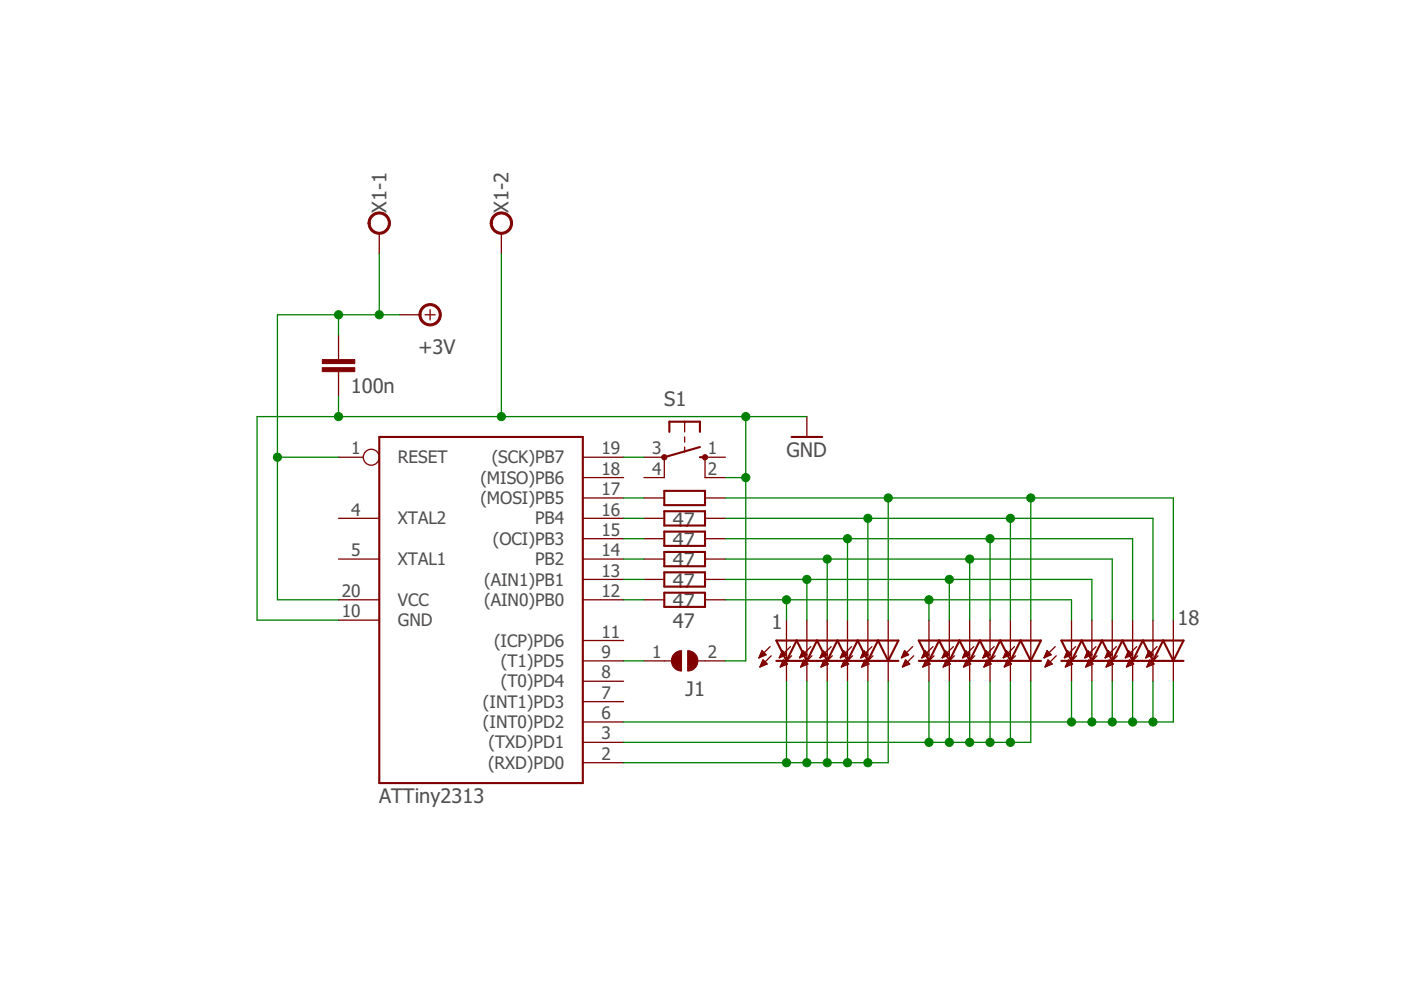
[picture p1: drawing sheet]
<svg xmlns="http://www.w3.org/2000/svg" width="297mm" height="210mm" viewBox="0 0 297 210" stroke-linecap="round" stroke-linejoin="round" font-family="sans-serif">
<g fill="none" stroke="#800000" stroke-width=".28">
<path d="M80.4 49.5v4.3M106.3 49.5v4.3M71.8 71.1v5.1M71.8 78.8v5.2M84.7 66.7h4.3M90.1 66.7h2.2M91.2 65.7v2.1M71.8 96.9h5.2M123.6 96.9h8.6M136.5 96.9h4.3v4.4h-4.3M145.2 89.4v2.2M145.2 92.6v1.1"/>
<path d="M145.2 94.8v1.1M153.8 96.9h-4.3v4.4h4.3M171.1 88.3v4.3M71.8 109.9h8.6M71.8 118.5h8.6M123.6 105.6h8.6M123.6 109.9h8.6M123.6 114.2h8.6M123.6 118.5h8.6M123.6 101.3h8.6M136.5 105.6h4.3M136.5 109.9h4.3"/>
<path d="M136.5 114.2h4.3M136.5 118.5h4.3M149.5 105.6h4.3M149.5 109.9h4.3M149.5 114.2h4.3M149.5 118.5h4.3M71.8 127.2h8.6M71.8 131.5h8.6M123.6 122.9h8.6M123.6 127.2h8.6M123.6 135.8h8.6M136.5 122.9h4.3"/>
<path d="M136.5 127.2h4.3M149.5 122.9h4.3M149.5 127.2h4.3M160.9 139.4h.1M161 139.2h.6M161.1 139h1M161.2 138.7h1.1M161.3 138.5h.8M161.4 138.3h.5M161.5 138h.1M161.6 138l.8 .8-1.5 .7zM163.3 137.1l-2.4 2.4"/>
<path d="M163.5 139l-2.4 2.4M165.2 139.4h.2M165.4 139.2h.5M165.5 139h.9M165.5 138.7h1.1M165.7 138.5h.7M165.7 138.3h.5M165.8 138h.2M165.9 138l.9 .8-1.6 .7zM166.1 139.9l.9 .9-1.6 .6zM166.8 131.5v12.9M167.6 137.1l-2.4 2.4"/>
<path d="M167.8 139l-2.4 2.4M169.6 139.4h.1M169.7 139.2h.5M169.8 139h.9M169.9 138.7h1.1M170 138.5h.8M170.1 138.3h.4M170.2 138h.1M170.2 138l.9 .8-1.6 .7zM171.1 131.5v12.9M171.9 137.1l-2.4 2.4M172.1 139l-2.3 2.4"/>
<path d="M173.9 139.4h.1M174 139.2h.5M174.1 139h.9M174.2 138.7h1.1M174.3 138.5h.8M174.4 138.3h.4M174.5 138h.1M174.5 138l.9 .8-1.5 .7zM174.7 139.9l.9 .9-1.5 .6zM175.4 131.5v12.9M176.2 137.1l-2.3 2.4M176.5 139l-2.4 2.4"/>
<path d="M178.2 139.4h.1M178.3 139.2h.5M178.4 139h1M178.5 138.7h1.1M178.6 138.5h.8M178.7 138.3h.5M178.8 138h.1M178.8 138l.9 .8-1.5 .7zM179.7 131.5v12.9M180.6 137.1l-2.4 2.4M180.8 139l-2.4 2.4M182.5 139.4h.1"/>
<path d="M182.6 139.2h.6M182.7 139h1M182.8 138.7h1.1M182.9 138.5h.8M183 138.3h.5M183.1 138h.1M183.2 138l.8 .8-1.5 .7zM183.4 139.9l.8 .9-1.5 .6zM184 131.5v12.9M184.9 137.1l-2.4 2.4M185.1 139l-2.4 2.4M188.3 131.5v12.9"/>
<path d="M191.2 139.4h.1M191.3 139.2h.5M191.3 139h1M191.5 138.7h1.1M191.5 138.5h.8M191.6 138.3h.5M191.7 138h.2M191.8 138l.8 .8-1.5 .7zM192 139.9l.9 .9-1.6 .6zM193.5 137.1l-2.4 2.4M193.7 139l-2.4 2.4M195.5 139.4h.1"/>
<path d="M195.6 139.2h.5M195.7 139h.9M195.8 138.7h1.1M195.9 138.5h.7M196 138.3h.4M196.1 138h.1M196.1 138l.9 .8-1.5 .7zM196.3 139.9l.9 .9-1.5 .6zM197 131.5v12.9M197.8 137.1l-2.3 2.4M198 139l-2.3 2.4M199.8 139.4h.1"/>
<path d="M199.9 139.2h.5M200 139h1M200.1 138.7h1.1M200.2 138.5h.8M200.3 138.3h.4M200.4 138h.1M200.4 138l.9 .8-1.5 .7zM201.3 131.5v12.9M202.1 137.1l-2.3 2.4M202.4 139l-2.4 2.4M204.1 139.4h.1M204.2 139.2h.5"/>
<path d="M204.3 139h1M204.4 138.7h1.1M204.5 138.5h.8M204.6 138.3h.5M204.7 138h.1M204.7 138l.9 .8-1.5 .7zM205 139.9l.8 .9-1.5 .6zM205.6 131.5v12.9M206.5 137.1l-2.4 2.4M206.7 139l-2.4 2.4M208.4 139.4h.1M208.5 139.2h.6"/>
<path d="M208.6 139h1M208.7 138.7h1.1M208.8 138.5h.8M208.9 138.3h.5M209 138h.1M209 138l.9 .8-1.5 .7zM209.9 131.5v12.9M210.8 137.1l-2.4 2.4M211 139l-2.4 2.4M212.7 139.4h.2M212.8 139.2h.6M212.9 139h1"/>
<path d="M213 138.7h1.1M213.1 138.5h.8M213.2 138.3h.5M213.3 138h.2M213.4 138l.8 .8-1.5 .7zM213.6 139.9l.8 .9-1.5 .6zM214.2 131.5v12.9M215.1 137.1l-2.4 2.4M215.3 139l-2.4 2.4M218.5 131.5v12.9M221.4 139.4h.1M221.5 139.2h.5"/>
<path d="M221.6 139h.9M221.7 138.7h1.1M221.8 138.5h.7M221.9 138.3h.4M222 138h.1M222 138l.9 .8-1.5 .7zM222.2 139.9l.9 .9-1.5 .6zM223.7 137.1l-2.3 2.4M223.9 139l-2.3 2.4M225.7 139.4h.1M225.8 139.2h.5M225.9 139h1"/>
<path d="M226 138.7h1.1M226.1 138.5h.8M226.2 138.3h.4M226.3 138h.1M226.3 138l.9 .8-1.5 .7zM227.2 131.5v12.9M228 137.1l-2.3 2.4M228.3 139l-2.4 2.4M230 139.4h.1M230.1 139.2h.6M230.2 139h1M230.3 138.7h1.1"/>
<path d="M230.4 138.5h.8M230.5 138.3h.4M230.6 138h.1M230.6 138l.9 .8-1.5 .7zM230.8 139.9l.9 .9-1.5 .6zM231.5 131.5v12.9M232.4 137.1l-2.4 2.4M232.6 139l-2.4 2.4M234.3 139.4h.1M234.4 139.2h.6M234.5 139h1M234.6 138.7h1.1"/>
<path d="M234.7 138.5h.8M234.8 138.3h.5M234.9 138h.1M234.9 138l.9 .8-1.5 .7zM235.8 131.5v12.9M236.7 137.1l-2.4 2.4M236.9 139l-2.4 2.4M238.7 139.4h.1M238.7 139.2h.6M238.8 139h1M238.9 138.7h1.2M239 138.5h.8"/>
<path d="M239.1 138.3h.5M239.2 138h.2M239.3 138l.8 .8-1.5 .7zM240.1 131.5v12.9M241 137.1l-2.4 2.4M241.2 139l-2.4 2.4M243 139.4h.1M243.1 139.2h.5M243.2 139h.9M243.2 138.7h1.2M243.4 138.5h.7M243.5 138.3h.4"/>
<path d="M243.5 138h.2M243.6 138l.9 .8-1.6 .7zM243.8 139.9l.9 .9-1.5 .6zM244.5 131.5v12.9M245.3 137.1l-2.4 2.4M245.5 139l-2.3 2.4M248.8 131.5v12.9M123.6 140.1h8.6M123.6 144.4h8.6M123.6 148.8h8.6M123.6 153.1h8.6M123.6 157.4h8.6"/>
<path d="M136.5 140.1h5.8M148 140.1h5.8M161.2 141.2h.3M161.3 141h.8M161.4 140.8h1.2M161.5 140.5h.9M161.6 140.3h.6M161.7 140.1h.3M162.6 140.8l-.8-.9-.7 1.5M162.6 140.8l-1.5 .6M165.5 141.2h.4M165.6 141h.8"/>
<path d="M165.7 140.8h1.2M165.8 140.5h1M165.9 140.3h.6M166 140.1h.3M169.8 141.2h.4M169.9 141h.8M170 140.8h1.2M170.1 140.5h1M170.2 140.3h.6M170.3 140.1h.3M171.3 140.8l-.9-.9-.6 1.5M171.3 140.8l-1.5 .6"/>
<path d="M174.2 141.2h.3M174.3 141h.7M174.3 140.8h1.3M174.5 140.5h.9M174.5 140.3h.7M174.6 140.1h.3M178.5 141.2h.3M178.6 141h.7M178.7 140.8h1.2M178.8 140.5h.9M178.9 140.3h.6M179 140.1h.2"/>
<path d="M179.9 140.8l-.9-.9-.6 1.5M179.9 140.8l-1.5 .6M182.8 141.2h.3M182.9 141h.8M183 140.8h1.2M183.1 140.5h.9M183.2 140.3h.6M183.3 140.1h.3M191.4 141.2h.4M191.5 141h.8M191.6 140.8h1.2M191.7 140.5h.9"/>
<path d="M191.8 140.3h.6M191.9 140.1h.3M195.7 141.2h.4M195.8 141h.8M195.9 140.8h1.2M196 140.5h1M196.1 140.3h.6M196.2 140.1h.3M200.1 141.2h.3M200.2 141h.7M200.3 140.8h1.2M200.4 140.5h.9"/>
<path d="M200.4 140.3h.7M200.6 140.1h.2M201.5 140.8l-.9-.9-.6 1.5M201.5 140.8l-1.5 .6M204.4 141.2h.3M204.5 141h.8M204.6 140.8h1.2M204.7 140.5h.9M204.8 140.3h.6M204.9 140.1h.2M208.7 141.2h.3M208.8 141h.8"/>
<path d="M208.9 140.8h1.2M209 140.5h.9M209.1 140.3h.6M209.2 140.1h.3M210.1 140.8l-.8-.9-.7 1.5M210.1 140.8l-1.5 .6M213 141.2h.4M213.1 141h.8M213.2 140.8h1.2M213.3 140.5h.9M213.4 140.3h.6M213.5 140.1h.3"/>
<path d="M221.6 141.2h.4M221.7 141h.8M221.8 140.8h1.3M221.9 140.5h1M222 140.3h.6M222.1 140.1h.3M226 141.2h.3M226.1 141h.7M226.2 140.8h1.2M226.3 140.5h.9M226.4 140.3h.5M226.4 140.1h.3"/>
<path d="M227.4 140.8l-.9-.9-.6 1.5M227.4 140.8l-1.5 .6M230.3 141.2h.3M230.4 141h.8M230.5 140.8h1.2M230.6 140.5h.9M230.7 140.3h.6M230.8 140.1h.3M234.6 141.2h.3M234.7 141h.8M234.8 140.8h1.2M234.9 140.5h.9"/>
<path d="M235 140.3h.6M235.1 140.1h.3M236 140.8l-.8-.9-.7 1.5M236 140.8l-1.5 .6M238.9 141.2h.3M239 141h.8M239.1 140.8h1.2M239.2 140.5h.9M239.3 140.3h.6M239.4 140.1h.3M240.3 140.8l-.8-.9-.7 1.5M240.3 140.8l-1.5 .6"/>
<path d="M243.2 141.2h.4M243.3 141h.8M243.4 140.8h1.2M243.5 140.5h1M243.6 140.3h.6M243.7 140.1h.3M123.6 161.7h8.6"/>
<circle cx="78.7" cy="96.9" r="1.69"/>
</g>
<g fill="#800000" stroke="#800000" stroke-width=".21">
<path d="M89.5 65.1a2.37 2.37 0 0 1 3.7 .5 2.37 2.37 0 0 1-1.4 3.4 2.37 2.37 0 0 1-3-2.3h.5a1.94 1.94 0 0 1 2.8-1.6 1.94 1.94 0 0 1 .2 3.3 1.94 1.94 0 0 1-3-1.3v-.4h-.5a2.43 2.43 0 0 1 .7-1.6z" fill-rule="evenodd"/>
<path d="M145.8 138a2.16 2.16 0 0 1 2.2 2.1 2.16 2.16 0 0 1-2.2 2.2z" fill-rule="evenodd"/>
<path d="M142.9 138.7l.7-.5 .9-.2v4.3a2.15 2.15 0 0 1-2-1.3 2.15 2.15 0 0 1 .4-2.3z" fill-rule="evenodd"/>
<path d="M78.7 45.6a2.37 2.37 0 0 1 3.8 .5 2.37 2.37 0 0 1-1.5 3.5 2.37 2.37 0 0 1-3-2.3h.5a1.94 1.94 0 0 1 2.7-1.8 1.94 1.94 0 0 1 .4 3.3 1.94 1.94 0 0 1-3.1-1.1v-.4h-.5a2.43 2.43 0 0 1 .7-1.7z" fill-rule="evenodd"/>
<path d="M104.6 45.6a2.37 2.37 0 0 1 3.8 .5 2.37 2.37 0 0 1-1.5 3.5 2.37 2.37 0 0 1-3-2.3h.5a1.94 1.94 0 0 1 2.8-1.6 1.94 1.94 0 0 1 .2 3.3 1.94 1.94 0 0 1-3-1.3v-.4h-.5a2.43 2.43 0 0 1 .7-1.7z" fill-rule="evenodd"/>
<circle cx="140.8" cy="97" r=".57"/>
<circle cx="149.5" cy="97" r=".57"/>
</g>
<g fill="none" stroke="#800000" stroke-width=".44">
<path d="M80.4 92.6h43.2v73.4h-43.2zM141.9 91.6v-2.2h6.5v2.2M148.4 96.9h1.1M148.4 94.8l-7.6 2.1M167.8 92.6h6.5M140.8 104.1h8.7v3h-8.7zM140.8 108.4h8.7v3h-8.7zM140.8 112.7h8.7v3h-8.7zM140.8 117h8.7v3.1h-8.7zM140.8 121.3h8.7v3.1h-8.7zM140.8 125.7h8.7v3h-8.7zM164.6 135.8h25.9l-2.2 4.3-2.1-4.3-2.2 4.3-2.2-4.3-2.1 4.3-2.2-4.3-2.1 4.3-2.2-4.3-2.1 4.3-2.2-4.3-2.1 4.3z"/>
<path d="M194.8 135.8h25.9l-2.2 4.3-2.1-4.3-2.2 4.3-2.1-4.3-2.2 4.3-2.1-4.3-2.2 4.3-2.2-4.3-2.1 4.3-2.2-4.3-2.1 4.3zM225 135.8h25.9l-2.1 4.3-2.2-4.3-2.1 4.3-2.2-4.3-2.2 4.3-2.1-4.3-2.2 4.3-2.1-4.3-2.2 4.3-2.2-4.3-2.1 4.3zM164.6 140.1h25.9M194.8 140.1h25.9M225 140.1h25.9"/>
</g>
<g fill="#800000" stroke="#800000" stroke-width=".21">
<path d="M68.3 78h6.9v.8h-6.9z"/>
<path d="M68.3 76.2h6.9v.9h-6.9z"/>
</g>
<g fill="none" stroke="#008000" stroke-width=".28">
<path d="M80.4 53.8v12.9M106.3 53.8v34.5M71.8 66.7v4.4M84.7 66.7h-25.9v60.5h13M58.8 96.9h13M71.8 84v4.3M132.2 96.9h4.3M158.1 88.3v51.8h-4.3M171.1 88.3h-116.6v43.2h17.3M132.2 118.5h4.3M132.2 114.2h4.3M132.2 109.9h4.3"/>
<path d="M132.2 105.6h4.3M153.8 118.5h82v13M153.8 114.2h86.3v17.3M153.8 109.9h90.7v21.6M153.8 105.6h95v25.9M153.8 101.3h4.3M175.4 118.5v13M179.7 114.2v17.3M184 109.9v21.6M188.3 105.6v25.9M205.6 118.5v13M209.9 114.2v17.3"/>
<path d="M214.2 109.9v21.6M218.5 105.6v25.9M132.2 127.2h4.3M132.2 122.9h4.3M153.8 127.2h73.4v4.3M153.8 122.9h77.7v8.6M166.8 127.2v4.3M171.1 122.9v8.6M197 127.2v4.3M201.3 122.9v8.6M132.2 140.1h4.3M166.8 144.4v17.3"/>
<path d="M171.1 144.4v17.3M175.4 144.4v17.3M179.7 144.4v17.3M184 144.4v17.3M188.3 144.4v17.3h-56.1M197 144.4v13M201.3 144.4v13M205.6 144.4v13M209.9 144.4v13M214.2 144.4v13M218.5 144.4v13h-86.3M227.2 144.4v8.7"/>
<path d="M231.5 144.4v8.7M235.8 144.4v8.7M240.1 144.4v8.7M244.5 144.4v8.7M248.8 144.4v8.7h-116.6"/>
</g>
<g fill="#008000" stroke="#008000" stroke-width=".21">
<circle cx="197" cy="127.2" r=".87"/>
<circle cx="166.8" cy="127.2" r=".87"/>
<circle cx="201.3" cy="122.9" r=".87"/>
<circle cx="171.1" cy="122.9" r=".87"/>
<circle cx="205.6" cy="118.5" r=".87"/>
<circle cx="175.4" cy="118.5" r=".87"/>
<circle cx="209.9" cy="114.2" r=".87"/>
<circle cx="179.7" cy="114.2" r=".87"/>
<circle cx="214.2" cy="109.9" r=".87"/>
<circle cx="184" cy="109.9" r=".87"/>
<circle cx="218.5" cy="105.6" r=".87"/>
<circle cx="188.3" cy="105.6" r=".87"/>
<circle cx="184" cy="161.7" r=".87"/>
<circle cx="179.7" cy="161.7" r=".87"/>
<circle cx="175.4" cy="161.7" r=".87"/>
<circle cx="171.1" cy="161.7" r=".87"/>
<circle cx="166.8" cy="161.7" r=".87"/>
<circle cx="197" cy="157.4" r=".87"/>
<circle cx="201.3" cy="157.4" r=".87"/>
<circle cx="205.6" cy="157.4" r=".87"/>
<circle cx="209.9" cy="157.4" r=".87"/>
<circle cx="214.2" cy="157.4" r=".87"/>
<circle cx="244.5" cy="153.1" r=".87"/>
<circle cx="240.1" cy="153.1" r=".87"/>
<circle cx="235.8" cy="153.1" r=".87"/>
<circle cx="231.5" cy="153.1" r=".87"/>
<circle cx="227.2" cy="153.1" r=".87"/>
<circle cx="71.8" cy="88.3" r=".87"/>
<circle cx="158.1" cy="88.3" r=".87"/>
<circle cx="106.3" cy="88.3" r=".87"/>
<circle cx="158.1" cy="101.3" r=".87"/>
<circle cx="71.8" cy="66.7" r=".87"/>
<circle cx="58.8" cy="96.9" r=".87"/>
<circle cx="80.4" cy="66.7" r=".87"/>
</g>
<g font-size="4.3" fill="#505050">
<text x="81.9" y="45.2" transform="rotate(-90 81.9 45.2)">X1-1</text>
<text x="107.8" y="45.2" transform="rotate(-90 107.8 45.2)">X1-2</text>
<text x="88.6" y="75.2">+3V</text>
<text x="74.4" y="83.4">100n</text>
<text x="140.8" y="86.2">S1</text>
<text x="166.7" y="97">GND</text>
<text x="142.7" y="111.6">47</text>
<text x="142.7" y="116">47</text>
<text x="142.7" y="120.3">47</text>
<text x="142.7" y="124.6">47</text>
<text x="142.7" y="128.9">47</text>
<text x="142.7" y="133.2">47</text>
<text x="163.6" y="133.4">1</text>
<text x="249.6" y="132.6">18</text>
<text x="145.4" y="147.5">J1</text>
<text x="80.4" y="170.3">ATTiny2313</text>
</g>
<g font-size="3.7" fill="#505050">
<text x="74.4" y="96.3">1</text>
<text x="84.4" y="98.2">RESET</text>
<text x="104.3" y="98.2">(SCK)PB7</text>
<text x="127.5" y="96.3">19</text>
<text x="127.5" y="100.7">18</text>
<text x="138.2" y="96.3">3</text>
<text x="138.2" y="100.7">4</text>
<text x="150.1" y="96.3">1</text>
<text x="150.1" y="100.7">2</text>
<text x="101.8" y="102.6">(MISO)PB6</text>
<text x="101.8" y="106.9">(MOSI)PB5</text>
<text x="127.5" y="105">17</text>
<text x="74.4" y="109.3">4</text>
<text x="84.4" y="111.2">XTAL2</text>
<text x="113.4" y="111.2">PB4</text>
<text x="127.5" y="109.3">16</text>
<text x="127.5" y="113.6">15</text>
<text x="74.4" y="117.9">5</text>
<text x="84.4" y="119.8">XTAL1</text>
<text x="104.5" y="115.5">(OCI)PB3</text>
<text x="113.4" y="119.8">PB2</text>
<text x="127.5" y="117.9">14</text>
<text x="102.6" y="124.1">(AIN1)PB1</text>
<text x="127.5" y="122.2">13</text>
<text x="72.5" y="130.9">10</text>
<text x="72.5" y="126.6">20</text>
<text x="84.4" y="128.5">VCC</text>
<text x="102.6" y="128.5">(AIN0)PB0</text>
<text x="127.5" y="126.6">12</text>
<text x="84.4" y="132.8">GND</text>
<text x="104.7" y="137.1">(ICP)PD6</text>
<text x="127.5" y="135.2">11</text>
<text x="106.2" y="141.4">(T1)PD5</text>
<text x="127.5" y="139.5">9</text>
<text x="127.5" y="143.8">8</text>
<text x="138.2" y="139.5">1</text>
<text x="150.1" y="139.5">2</text>
<text x="106.2" y="145.7">(T0)PD4</text>
<text x="127.5" y="148.2">7</text>
<text x="102.4" y="150">(INT1)PD3</text>
<text x="102.4" y="154.4">(INT0)PD2</text>
<text x="127.5" y="152.5">6</text>
<text x="103.6" y="158.7">(TXD)PD1</text>
<text x="127.5" y="156.8">3</text>
<text x="127.5" y="161.1">2</text>
<text x="103.5" y="163">(RXD)PD0</text>
</g>
</svg>
